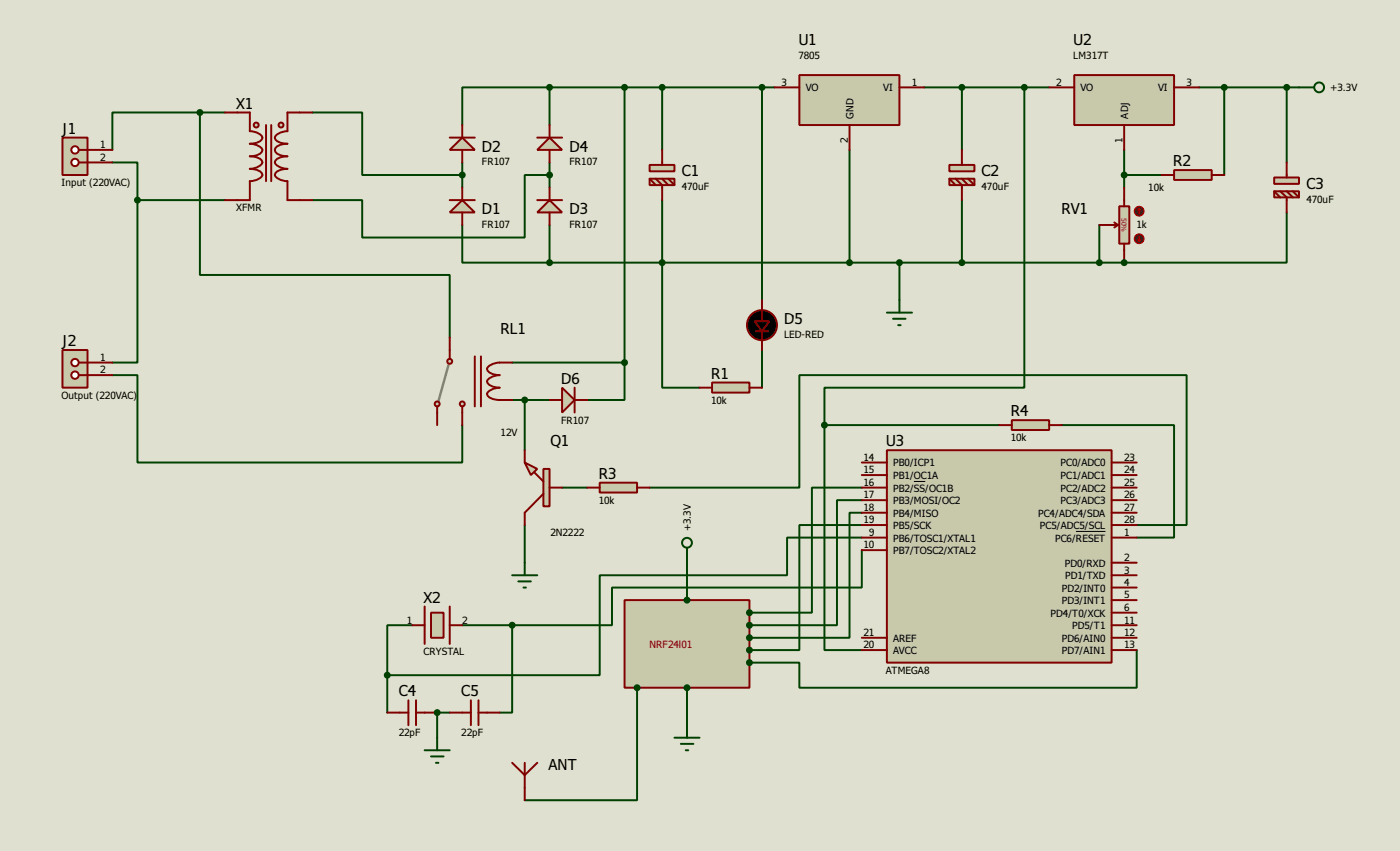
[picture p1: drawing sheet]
<svg xmlns="http://www.w3.org/2000/svg" width="285mm" height="173mm" viewBox="0 0 285 173" stroke-linecap="round" stroke-linejoin="round" font-family="sans-serif">
<path d="M0 0h284.6v172.8h-284.6z" fill="#e0e0d0"/>
<g fill="none" stroke="#004000" stroke-width=".4">
<path d="M111.8 17.8h-17.8v7.6M111.8 17.8v7.6M111.8 17.8h45.7M127 17.8v55.9M134.7 17.8v12.7M155 17.8v43.2M188 17.8h7.6v12.7M243.9 17.8h5.1v17.8M22.9 33h5.1v7.7M40.7 22.9h-17.8v7.6M40.7 22.9v33h50.8v12.7M40.7 22.9h5.1"/>
<path d="M63.5 22.9h10.2v12.7h20.3M94 33v5.1M111.8 35.6h-5.1v12.7h-33v-7.6h-10.2M111.8 33v5.1M172.8 30.5v22.9M228.6 35.6h7.7M228.6 30.5v7.6M28 40.7v33h-5.1M28 40.7h17.8M94 45.7v7.7h17.8M111.8 45.7v7.7M111.8 53.4h116.8"/>
<path d="M134.7 40.7v38.1h7.6M182.9 53.4v7.6M195.6 40.7v12.7M223.6 45.7v7.7M22.9 76.2h5.1v17.8h66v-7.6M104.2 73.7h22.8M127 73.7v7.6h-7.6M155 71.1v7.7M104.2 81.3h7.6M106.7 81.3v10.2M114.3 99.1h5.1M106.7 106.7v7.6"/>
</g>
<circle cx="228.6" cy="53.4" r=".2" fill="#004000"/>
<g fill="none" stroke="#004000" stroke-width=".4">
<path d="M195.6 17.8h17.8M208.3 17.8v61h-40.6v7.6M249 17.8h15.2M261.7 17.8v15.2M261.7 43.2v10.2h-33.1M132.1 99.1h30.5v-22.9h78.7v30.5h-10.1M167.7 86.4v45.7h7.6M167.7 86.4h35.5M175.3 99.1h-10.2v25.4h-12.7M215.9 86.4h22.9v22.8h-7.6M139.7 114.3v7.6M175.3 101.6h-5.1v25.4h-17.8"/>
<path d="M175.3 104.2h-2.5v25.4h-20.4M175.3 106.7h-12.7v25.4h-10.2M175.3 109.2h-15.2v7.7h-38.1v20.3h-43.2M175.3 111.8v7.6h-50.8v7.6h-20.3M78.8 137.2v7.6M83.9 127h-5.1v10.2M94 127h10.2M104.2 127v17.8h-2.6M139.7 139.7v7.6M231.2 132.1v7.6h-68.6v-5.1h-10.2M88.9 144.8h2.6"/>
</g>
<circle cx="88.9" cy="144.8" r=".2" fill="#004000"/>
<path d="M129.6 139.7v22.9h-22.9M88.9 144.8v5.1" fill="none" stroke="#004000" stroke-width=".4"/>
<path d="M50.8 26.7a2.61 2.61 0 0 1 2.6 1.3 2.31 2.31 0 0 1-2.6 1.2 2.68 2.68 0 0 1 2.6 1.3 2.27 2.27 0 0 1-2.6 1.3 2.31 2.31 0 0 1 2.6 1.2 2.7 2.7 0 0 1-2.6 1.3 2.31 2.31 0 0 1 2.6 1.3 2.68 2.68 0 0 1-2.6 1.2" fill="none" stroke="#800000" stroke-width=".4"/>
<circle cx="52.1" cy="25.4" r=".5" fill="#c8c8aa" stroke="#800000" stroke-width=".4"/>
<path d="M55.9 30.5a2.27 2.27 0 0 0 2.6 1.3 2.31 2.31 0 0 0-2.6 1.2 2.7 2.7 0 0 0 2.6 1.3 2.31 2.31 0 0 0-2.6 1.3 2.68 2.68 0 0 0 2.6 1.2M58.5 26.7a2.61 2.61 0 0 0-2.6 1.3 2.31 2.31 0 0 0 2.6 1.2" fill="none" stroke="#800000" stroke-width=".4"/>
<circle cx="57.1" cy="25.4" r=".5" fill="#c8c8aa" stroke="#800000" stroke-width=".4"/>
<path d="M45.8 22.9h5v3.8M50.8 36.8v3.9h-5M54.1 25.4v11.4M55.2 25.4v11.4M58.5 29.2a2.31 2.31 0 0 0-2.6 1.3M58.5 36.8v3.9h5M63.5 22.9h-5v3.8" fill="none" stroke="#800000" stroke-width=".4"/>
<path d="M91.5 43.2l2.5-2.5 2.6 2.5z" fill="#c8c8aa" stroke="#800000" stroke-width=".4"/>
<path d="M94 38.1v2.6M91.5 40.7h5.1M94 43.2v2.5" fill="none" stroke="#800000" stroke-width=".4"/>
<path d="M91.5 30.5l2.5-2.5 2.6 2.5z" fill="#c8c8aa" stroke="#800000" stroke-width=".4"/>
<path d="M91.5 28h5.1M94 25.4v2.6M94 30.5v2.5" fill="none" stroke="#800000" stroke-width=".4"/>
<path d="M111.8 40.7l2.5 2.5h-5z" fill="#c8c8aa" stroke="#800000" stroke-width=".4"/>
<path d="M111.8 38.1v2.6M109.3 40.7h5M111.8 43.2v2.5" fill="none" stroke="#800000" stroke-width=".4"/>
<path d="M111.8 28l2.5 2.5h-5z" fill="#c8c8aa" stroke="#800000" stroke-width=".4"/>
<path d="M109.3 28h5M111.8 25.4v2.6M111.8 30.5v2.5" fill="none" stroke="#800000" stroke-width=".4"/>
<g fill="#004000" stroke="#004000" stroke-width=".4">
<circle cx="94" cy="35.6" r=".5"/>
<circle cx="111.7" cy="35.6" r=".5"/>
</g>
<g fill="#c8c8aa" stroke="#800000" stroke-width=".4">
<path d="M132.1 33.5h5.1v1.3h-5.1z"/>
<path d="M132.1 36.3h5.1v1.3h-5.1z"/>
</g>
<path d="M132.1 36.3l1.3 1.3M133.4 36.3l1.3 1.3v3.1M134.7 30.5v3M134.7 36.3l1.2 1.3M135.9 36.3l1.3 1.3" fill="none" stroke="#800000" stroke-width=".4"/>
<g fill="#004000" stroke="#004000" stroke-width=".4">
<circle cx="111.7" cy="17.8" r=".5"/>
<circle cx="111.7" cy="53.4" r=".5"/>
</g>
<path d="M162.6 15.3h20.3v10.1h-20.3z" fill="#c8c8aa" stroke="#800000" stroke-width=".4"/>
<path d="M157.5 17.8h5.1M182.9 17.8h5.1M172.8 25.4v5.1" fill="none" stroke="#800000" stroke-width=".4"/>
<g fill="#004000" stroke="#004000" stroke-width=".4">
<circle cx="134.6" cy="17.8" r=".5"/>
<circle cx="134.6" cy="53.4" r=".5"/>
</g>
<g fill="#c8c8aa" stroke="#800000" stroke-width=".4">
<path d="M193.1 33.5h5.1v1.3h-5.1z"/>
<path d="M193.1 36.3h5.1v1.3h-5.1z"/>
</g>
<path d="M193.1 36.3l1.2 1.3M194.3 36.3l1.3 1.3v3.1M195.6 30.5v3M195.6 36.3l1.3 1.3M196.9 36.3l1.3 1.3M153.7 67.3h2.5M155 61v4.3M155 67.3v3.8" fill="none" stroke="#800000" stroke-width=".4"/>
<circle cx="172.7" cy="53.4" r=".5" fill="#004000" stroke="#004000" stroke-width=".4"/>
<g fill="#000" stroke="#800000" stroke-width=".4">
<path d="M153.5 65.3h3l-1.5 2z"/>
<circle cx="154.9" cy="66.1" r="3.1"/>
</g>
<path d="M144.8 77.7h7.6v2.1h-7.6z" fill="#c8c8aa" stroke="#800000" stroke-width=".4"/>
<path d="M142.3 78.8h2.5M152.4 78.8h2.6" fill="none" stroke="#800000" stroke-width=".4"/>
<circle cx="154.9" cy="17.8" r=".5" fill="#004000" stroke="#004000" stroke-width=".4"/>
<path d="M218.5 15.3h20.3v10.1h-20.3z" fill="#c8c8aa" stroke="#800000" stroke-width=".4"/>
<path d="M213.4 17.8h5.1M238.8 17.8h5.1M228.6 25.4v5.1" fill="none" stroke="#800000" stroke-width=".4"/>
<circle cx="195.6" cy="17.8" r=".5" fill="#004000" stroke="#004000" stroke-width=".4"/>
<path d="M238.8 34.6h7.6v2h-7.6z" fill="#c8c8aa" stroke="#800000" stroke-width=".4"/>
<path d="M236.3 35.6h2.5M246.4 35.6h2.6" fill="none" stroke="#800000" stroke-width=".4"/>
<path d="M227.6 41.9h2.1v7.6h-2.1z" fill="#c8c8aa" stroke="#800000" stroke-width=".4"/>
<path d="M228.6 38.1v3.8M223.6 45.7h3.8M226.6 45.2l.8 .5M227.4 45.7l-.8 .5M228.6 49.5v3.9" fill="none" stroke="#800000" stroke-width=".4"/>
<circle cx="231.6" cy="48.5" r="1" fill="#400000" stroke="#f00" stroke-width=".2"/>
<path d="M231.4 48.8l.3 .2M231.7 48v1M231.9 48.8l-.2 .2" fill="none" stroke="#f00" stroke-width=".2"/>
<circle cx="231.6" cy="42.9" r="1" fill="#400000" stroke="#f00" stroke-width=".2"/>
<path d="M231.7 42.4l.2 .3M231.7 42.4l-.3 .3M231.7 42.4v1" fill="none" stroke="#f00" stroke-width=".2"/>
<g fill="#004000" stroke="#004000" stroke-width=".4">
<circle cx="228.6" cy="35.6" r=".5"/>
<circle cx="223.5" cy="53.4" r=".5"/>
<circle cx="195.6" cy="53.4" r=".5"/>
</g>
<path d="M91.2 74.2l-2 7.3" fill="none" stroke="#808080" stroke-width=".5"/>
<g fill="#c8c8aa" stroke="#800000" stroke-width=".4">
<circle cx="91.4" cy="73.4" r=".5"/>
<circle cx="88.9" cy="82.1" r=".5"/>
</g>
<path d="M88.9 82.6v1.2" fill="none" stroke="#800000" stroke-width=".4"/>
<circle cx="94" cy="82.1" r=".5" fill="#c8c8aa" stroke="#800000" stroke-width=".4"/>
<path d="M91.5 68.6v4.3M96.6 72.4v10.2M97.8 72.4v10.2M104.2 73.7a7.1 7.1 0 0 0-4.3 .4l-.7 .5a.91 .91 0 0 0 .7 1.3l1.7 .3a2.75 2.75 0 0 0-2.5 1.3 2.37 2.37 0 0 0 2.5 1.3 2.75 2.75 0 0 0-2.5 1.2 2.35 2.35 0 0 0 2.5 1.3h2.6M88.9 83.8v2.6M94 82.6v3.8" fill="none" stroke="#800000" stroke-width=".4"/>
<path d="M106.7 94l2.6 1.3-1.3 1.2z" fill="#c8c8aa" stroke="#800000" stroke-width=".4"/>
<path d="M110.5 95.3h1.3v7.6h-1.3z" fill="#c8c8aa" stroke="#800000" stroke-width=".4"/>
<path d="M106.7 91.5v2.5M108.7 96l1.8 1.8M111.8 99.1h2.5M110.5 100.3l-3.8 3.9v2.5" fill="none" stroke="#800000" stroke-width=".4"/>
<circle cx="127" cy="17.8" r=".5" fill="#004000" stroke="#004000" stroke-width=".4"/>
<path d="M114.3 78.8l2.6 2.5-2.6 2.5z" fill="#c8c8aa" stroke="#800000" stroke-width=".4"/>
<path d="M116.9 78.8v5M111.8 81.3h2.5M116.9 81.3h2.5" fill="none" stroke="#800000" stroke-width=".4"/>
<g fill="#004000" stroke="#004000" stroke-width=".4">
<circle cx="127" cy="73.7" r=".5"/>
<circle cx="106.7" cy="81.3" r=".5"/>
</g>
<path d="M122 98.1h7.6v2h-7.6z" fill="#c8c8aa" stroke="#800000" stroke-width=".4"/>
<path d="M119.4 99.1h2.6M129.6 99.1h2.5" fill="none" stroke="#800000" stroke-width=".4"/>
<path d="M180.4 63.5h5.1M181.6 64.8h2.6M182.7 66.1h.5M182.9 61v2.5M104.2 116.9h5.1M105.4 118.1h2.6M106.5 119.4h.5M106.7 114.3v2.6" fill="none" stroke="#004000" stroke-width=".4"/>
<circle cx="182.9" cy="53.4" r=".5" fill="#004000" stroke="#004000" stroke-width=".4"/>
<path d="M12.7 28h5.1v7.6h-5.1z" fill="#c8c8aa" stroke="#800000" stroke-width=".4"/>
<path d="M16 30.5h1.8" fill="none" stroke="#800000" stroke-width=".4"/>
<circle cx="15.2" cy="30.5" r=".75" fill="#feffff" stroke="#800000" stroke-width=".4"/>
<path d="M16 33h1.8" fill="none" stroke="#800000" stroke-width=".4"/>
<circle cx="15.2" cy="33" r=".75" fill="#feffff" stroke="#800000" stroke-width=".4"/>
<path d="M17.8 30.5h5.1M17.8 33h5.1" fill="none" stroke="#800000" stroke-width=".4"/>
<path d="M12.7 71.1h5.1v7.7h-5.1z" fill="#c8c8aa" stroke="#800000" stroke-width=".4"/>
<path d="M16 73.7h1.8" fill="none" stroke="#800000" stroke-width=".4"/>
<circle cx="15.2" cy="73.7" r=".75" fill="#feffff" stroke="#800000" stroke-width=".4"/>
<path d="M16 76.2h1.8" fill="none" stroke="#800000" stroke-width=".4"/>
<circle cx="15.2" cy="76.2" r=".75" fill="#feffff" stroke="#800000" stroke-width=".4"/>
<path d="M17.8 73.7h5.1M17.8 76.2h5.1" fill="none" stroke="#800000" stroke-width=".4"/>
<g fill="#004000" stroke="#004000" stroke-width=".4">
<circle cx="40.6" cy="22.9" r=".5"/>
<circle cx="27.9" cy="40.7" r=".5"/>
</g>
<g fill="#c8c8aa" stroke="#800000" stroke-width=".4">
<path d="M259.1 36.1h5.1v1.3h-5.1z"/>
<path d="M259.1 38.9h5.1v1.2h-5.1z"/>
</g>
<path d="M259.1 38.9l1.3 1.2M260.4 38.9l1.3 1.2v3.1M261.7 33v3.1M261.7 38.9l1.2 1.2M262.9 38.9l1.3 1.2" fill="none" stroke="#800000" stroke-width=".4"/>
<g fill="#004000" stroke="#004000" stroke-width=".4">
<circle cx="248.9" cy="17.8" r=".5"/>
<circle cx="228.6" cy="53.4" r=".5"/>
</g>
<path d="M180.4 91.5h45.7v43.1h-45.7z" fill="#c8c8aa" stroke="#800000" stroke-width=".4"/>
<g fill="none" stroke="#800000" stroke-width=".4">
<path d="M175.3 94h5.1M175.3 96.5h5.1M175.3 99.1h5.1M226.1 94h5.1M226.1 96.5h5.1M226.1 99.1h5.1M175.3 101.6h5.1M175.3 104.2h5.1M175.3 106.7h5.1M175.3 109.2h5.1M175.3 111.8h5.1M226.1 101.6h5.1"/>
<path d="M226.1 104.2h5.1M226.1 106.7h5.1M226.1 109.2h5.1M226.1 114.3h5.1M226.1 116.9h5.1M226.1 119.4h5.1M175.3 129.6h5.1M175.3 132.1h5.1M226.1 121.9h5.1M226.1 124.5h5.1M226.1 127h5.1M226.1 129.6h5.1"/>
<path d="M226.1 132.1h5.1"/>
</g>
<path d="M185.9 97.8h2.3M218.8 108h6" fill="none" stroke="#000" stroke-width=".2"/>
<circle cx="208.3" cy="17.8" r=".5" fill="#004000" stroke="#004000" stroke-width=".4"/>
<path d="M205.8 85.4h7.6v2h-7.6z" fill="#c8c8aa" stroke="#800000" stroke-width=".4"/>
<path d="M203.2 86.4h2.6M213.4 86.4h2.5" fill="none" stroke="#800000" stroke-width=".4"/>
<circle cx="167.6" cy="86.4" r=".5" fill="#004000" stroke="#004000" stroke-width=".4"/>
<path d="M127 121.9h25.4v17.8h-25.4z" fill="#c8c8aa" stroke="#800000" stroke-width=".4"/>
<g fill="#004000" stroke="#004000" stroke-width=".4">
<circle cx="152.4" cy="124.5" r=".5"/>
<circle cx="152.4" cy="127" r=".5"/>
<circle cx="152.4" cy="129.6" r=".5"/>
<circle cx="152.4" cy="132.1" r=".5"/>
<circle cx="152.4" cy="134.6" r=".5"/>
<circle cx="139.7" cy="139.7" r=".5"/>
<circle cx="261.6" cy="17.8" r=".5"/>
<circle cx="139.7" cy="121.9" r=".5"/>
</g>
<g fill="none" stroke="#004000" stroke-width=".4">
<path d="M264.2 17.8h3M139.7 111.3v3M137.2 149.9h5.1M138.5 151.1h2.5M139.5 152.4h.5M139.7 147.3v2.6"/>
<circle cx="268.2" cy="17.8" r="1"/>
<circle cx="139.7" cy="110.3" r="1"/>
</g>
<path d="M86.4 123.2v7.6M91.5 123.2v7.6" fill="none" stroke="#800000" stroke-width=".4"/>
<path d="M87.7 124.5h2.5v5.1h-2.5z" fill="#c8c8aa" stroke="#800000" stroke-width=".4"/>
<path d="M83.9 127h2.5M91.5 127h2.5M78.8 144.8h4.3M83.1 142.3v5M84.6 142.3v5M84.6 144.8h4.3M91.5 144.8h4.3M95.8 142.3v5M97.3 144.8h4.3M97.3 142.3v5M104.2 155l2.5 2.5 2.6-2.5M106.7 155v7.6" fill="none" stroke="#800000" stroke-width=".4"/>
<g fill="#004000" stroke="#004000" stroke-width=".4">
<circle cx="78.7" cy="137.2" r=".5"/>
<circle cx="104.1" cy="127" r=".5"/>
<circle cx="88.9" cy="144.8" r=".5"/>
<circle cx="129.5" cy="139.7" r=".5"/>
</g>
<path d="M86.4 152.4h5.1M87.7 153.7h2.5M88.7 155h.5M88.9 149.9v2.5" fill="none" stroke="#004000" stroke-width=".4"/>
<g font-size="3.7">
<text x="162.4" y="9.2">U1</text>
<text x="218.3" y="9.2">U2</text>
<text x="48.1" y="22">X1</text>
<text x="12.5" y="27.2">J1</text>
<text x="98" y="30.8">D2</text>
<text x="115.8" y="30.8">D4</text>
<text x="138.7" y="35.9">C1</text>
<text x="199.6" y="35.9">C2</text>
<text x="238.6" y="33.8">R2</text>
<text x="265.7" y="38.4">C3</text>
<text x="98" y="43.5">D1</text>
<text x="115.8" y="43.5">D3</text>
<text x="215.9" y="43.5">RV1</text>
<text x="159.5" y="65.9">D5</text>
<text x="12.5" y="70.3">J2</text>
<text x="101.8" y="67.7">RL1</text>
<text x="114.1" y="78">D6</text>
<text x="144.6" y="76.9">R1</text>
<text x="205.6" y="84.6">R4</text>
<text x="112" y="90.7">Q1</text>
<text x="180.2" y="90.7">U3</text>
<text x="121.8" y="97.3">R3</text>
<text x="86.2" y="122.4">X2</text>
<text x="81.1" y="141.5">C4</text>
<text x="93.8" y="141.5">C5</text>
<text x="111.6" y="156.5">ANT</text>
</g>
<g font-size="2.5">
<text x="162.4" y="12">7805</text>
<text x="218.3" y="12">LM317T</text>
<text x="159" y="17.4">3</text>
<text x="185.5" y="17.4">1</text>
<text x="214.8" y="17.4">2</text>
<text x="241.3" y="17.4">3</text>
<text x="163.9" y="18.5">VO</text>
<text x="179.6" y="18.5">VI</text>
<text x="219.7" y="18.5">VO</text>
<text x="235.5" y="18.5">VI</text>
<text x="270.5" y="18.5">+3.3V</text>
<text x="172.4" y="29" transform="rotate(-90 172.4 29)">2</text>
<text x="173.6" y="24.1" transform="rotate(-90 173.6 24.1)">GND</text>
<text x="228.2" y="29" transform="rotate(-90 228.2 29)">1</text>
<text x="229.4" y="24.1" transform="rotate(-90 229.4 24.1)">ADJ</text>
<text x="20.4" y="30.1">1</text>
<text x="20.4" y="32.6">2</text>
<text x="98" y="33.6">FR107</text>
<text x="115.8" y="33.6">FR107</text>
<text x="12.5" y="37.8">Input (220VAC)</text>
<text x="138.7" y="38.6">470uF</text>
<text x="199.6" y="38.6">470uF</text>
<text x="233.5" y="38.8">10k</text>
<text x="265.7" y="41.2">470uF</text>
<text x="48.1" y="42.9">XFMR</text>
<text x="98" y="46.3">FR107</text>
<text x="115.8" y="46.3">FR107</text>
<text x="231.1" y="46.3">1k</text>
<text x="159.5" y="68.7">LED-RED</text>
<text x="20.4" y="73.3">1</text>
<text x="20.4" y="75.8">2</text>
<text x="12.5" y="81">Output (220VAC)</text>
<text x="144.6" y="82">10k</text>
<text x="101.8" y="88.6">12V</text>
<text x="114.1" y="86.1">FR107</text>
<text x="205.6" y="89.6">10k</text>
<text x="175.6" y="93.6">14</text>
<text x="181.6" y="94.8">PB0/ICP1</text>
<text x="215.7" y="94.8">PC0/ADC0</text>
<text x="228.6" y="93.6">23</text>
<text x="175.6" y="96.2">15</text>
<text x="175.6" y="98.7">16</text>
<text x="175.6" y="101.2">17</text>
<text x="181.6" y="97.3">PB1/OC1A</text>
<text x="181.6" y="99.9">PB2/SS/OC1B</text>
<text x="215.7" y="97.3">PC1/ADC1</text>
<text x="215.7" y="99.9">PC2/ADC2</text>
<text x="228.6" y="96.2">24</text>
<text x="228.6" y="98.7">25</text>
<text x="228.6" y="101.2">26</text>
<text x="121.8" y="102.3">10k</text>
<text x="140.5" y="108" transform="rotate(-90 140.5 108)">+3.3V</text>
<text x="175.6" y="103.8">18</text>
<text x="175.6" y="106.3">19</text>
<text x="181.6" y="102.4">PB3/MOSI/OC2</text>
<text x="181.6" y="105">PB4/MISO</text>
<text x="181.6" y="107.5">PB5/SCK</text>
<text x="211.1" y="105">PC4/ADC4/SDA</text>
<text x="211.5" y="107.5">PC5/ADC5/SCL</text>
<text x="215.7" y="102.4">PC3/ADC3</text>
<text x="228.6" y="103.8">27</text>
<text x="228.6" y="106.3">28</text>
<text x="112" y="108.9">2N2222</text>
<text x="175.6" y="111.4">10</text>
<text x="176.7" y="108.9">9</text>
<text x="181.6" y="110">PB6/TOSC1/XTAL1</text>
<text x="181.6" y="112.6">PB7/TOSC2/XTAL2</text>
<text x="214.6" y="110">PC6/RESET</text>
<text x="228.6" y="108.9">1</text>
<text x="228.6" y="114">2</text>
<text x="216.6" y="115.1">PD0/RXD</text>
<text x="216.6" y="117.7">PD1/TXD</text>
<text x="228.6" y="116.5">3</text>
<text x="228.6" y="119">4</text>
<text x="213.7" y="125.3">PD4/T0/XCK</text>
<text x="215.9" y="120.2">PD2/INT0</text>
<text x="215.9" y="122.7">PD3/INT1</text>
<text x="228.6" y="121.6">5</text>
<text x="228.6" y="124.1">6</text>
<text x="82.8" y="126.7">1</text>
<text x="94" y="126.7">2</text>
<text x="175.6" y="129.2">21</text>
<text x="175.6" y="131.7">20</text>
<text x="181.6" y="130.4">AREF</text>
<text x="215.9" y="130.4">PD6/AIN0</text>
<text x="218.1" y="127.8">PD5/T1</text>
<text x="228.6" y="126.7">11</text>
<text x="228.6" y="129.2">12</text>
<text x="228.6" y="131.7">13</text>
<text x="86.2" y="133.1">CRYSTAL</text>
<text x="180.2" y="136.9">ATMEGA8</text>
<text x="181.6" y="132.9">AVCC</text>
<text x="215.9" y="132.9">PD7/AIN1</text>
<text x="81.1" y="149.6">22pF</text>
<text x="93.8" y="149.6">22pF</text>
</g>
<text font-size="2.5" fill="#800000" x="132.1" y="131.6">NRF24l01</text>
<text font-size="1.7" fill="#c00000" x="228.1" y="44.3" transform="rotate(90 228.1 44.3)">50%</text>
</svg>
